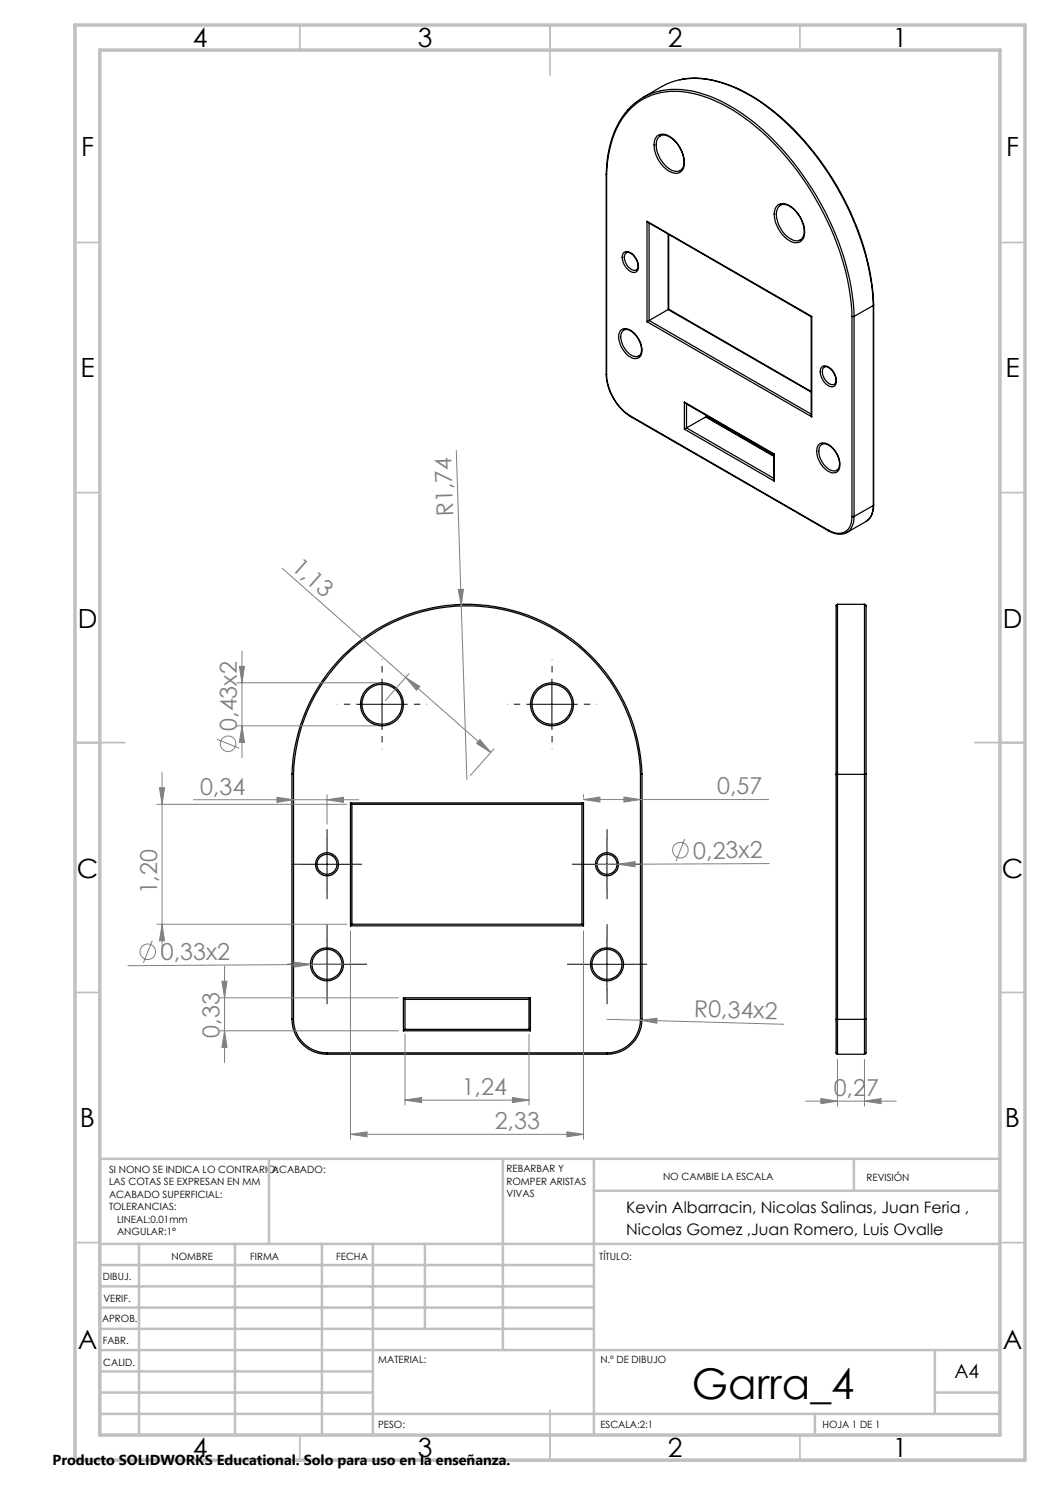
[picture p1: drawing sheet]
<svg xmlns="http://www.w3.org/2000/svg" width="210mm" height="297mm" viewBox="0 0 210 297" stroke-linecap="round" stroke-linejoin="round" font-family="sans-serif">
<g fill="none" stroke="#000" stroke-width=".25">
<path d="M128.6 19.5l3.8-2.2a14.7 14.7 0 0 1 12.2-.7 38.7 38.7 0 0 1 17.1 12.7 55.6 55.6 0 0 1 12.9 30.4l.1 1.4M136 15.9a19.1 19.1 0 0 1 13.1 2.6 49.5 49.5 0 0 1 19 19.9 50.4 50.4 0 0 1 6.6 22.6M121.2 34.9l.1 .1M121.2 34.9v40M121.3 35a19.5 19.5 0 0 1 4.3-12.7 12.8 12.8 0 0 1 12.8-3.6 33.1 33.1 0 0 1 16 9.6 56.8 56.8 0 0 1 15.6 30.8l.4 4.2M121.3 35v40M125.6 22a19.7 19.7 0 0 0-4.4 12.9M125.6 21.9a13.1 13.1 0 0 1 13-3.7 34.8 34.8 0 0 1 17.2 10.9 56.8 56.8 0 0 1 14.8 31.4l.2 2.8M131.5 27.2a2.39 2.39 0 0 1 3 .5 6.1 6.1 0 0 1 2.1 6.1 1.7 1.7 0 0 1-2.5 .6 6.3 6.3 0 0 1-3.2-6.3zM132 27.2a2.44 2.44 0 0 1 2.9 .9 5.8 5.8 0 0 1 1.8 5.2l-.7 .8M132 27.2a3.1 3.1 0 0 0-.3 3.8 4.9 4.9 0 0 0 3.5 3.3l.8-.2M132 27.2h.1"/>
<path d="M136 34.1h.1M124.7 50.6a1.41 1.41 0 0 1 2.1 .5 2.5 2.5 0 0 1 .5 3.3 1.8 1.8 0 0 1-2.2-1.1 2.54 2.54 0 0 1-.4-2.7zM125.1 50.7a1.03 1.03 0 0 1 1.5 .3 2.6 2.6 0 0 1 .8 2.9 1.1 1.1 0 0 1-1.6-.4 2.47 2.47 0 0 1-.7-2.8zM129.4 44.3l32.8 19.1M129.4 44.3l32.9 19M129.4 44.3v20M129.8 44.6v19.5M133.6 46.8v15.1M133.7 46.9v14.9M155.5 41.1a2.34 2.34 0 0 1 3 .5 6.4 6.4 0 0 1 2.3 5.7 1.86 1.86 0 0 1-3.1 .7 6.4 6.4 0 0 1-2.7-6zM156.1 41.1a2.19 2.19 0 0 1 2.5 .6 6 6 0 0 1 2.1 5.5l-.3 .5-.3 .3M156.1 41.1a2.69 2.69 0 0 0-.6 3.3 5.2 5.2 0 0 0 3.8 3.8l.8-.2"/>
<path d="M156.1 41.1h.1M160.1 48h.1M121.2 74.9a11 11 0 0 0 4.9 8.4M121.2 74.9l.1 .1M121.3 75a10.5 10.5 0 0 0 4.8 8.2M124.2 66a1.96 1.96 0 0 1 2.6 .6 4.4 4.4 0 0 1 1.4 4.6 1.64 1.64 0 0 1-2.5 0 4.9 4.9 0 0 1-1.8-4.6zM124.6 66.1a1.41 1.41 0 0 1 1.9 .3 4.4 4.4 0 0 1 1.7 4.3 1.13 1.13 0 0 1-1.7 .5 4.3 4.3 0 0 1-2.2-4.6zM127.8 71.2h-.1M129.4 64.3l32.9 19.1M129.8 64.1l-.4 .2M129.8 64.1l32.4 18.7M133.6 61.9l-3.8 2.2"/>
<path d="M133.6 61.9l28.6 16.5M133.7 61.8l-.1 .1M133.7 61.8l28.5 16.5M162.2 63.4v19.7l.1 .3M162.3 63.3l-.1 .1M162.3 63.3v20.1M164.3 73.5a1.2 1.2 0 0 1 1.8 .2 2.95 2.95 0 0 1 .9 3.3 1.4 1.4 0 0 1-2.1-.5 2.82 2.82 0 0 1-.6-3zM164.9 73.4a1.95 1.95 0 0 0 .2 2.7 1.33 1.33 0 0 0 1.9 .6 2.72 2.72 0 0 0-1.9-3.4l-.2 .1M170.4 63.3h.4M170.4 63.3v40M170.8 63.3v40M174.7 61.1l-3.9 2.2"/>
<path d="M174.7 61.1v40M174.7 61v.1M174.7 61v40M126.1 83.2v.1M126.1 83.2l39.6 22.8M126.1 83.3l39.6 22.9M136.9 80.4l.2 .3 17.7 10.2M136.9 80.4l17.9 10.4M136.9 80.4v5.4M136.9 85.8l17.9 10.4M137.3 85.6l-.4 .2M137.3 85.6l17.5 10.1"/>
<path d="M137.3 80.8v4.8M141.1 83.4l-3.8 2.2M141.1 83.4l13.7 7.9M141.1 83v.4M141.2 83.3l-.1 .1M141.2 83.3l13.6 7.9M141.2 83v.3M154.8 90.9v5.3M154.8 90.8v.1M154.8 90.8v5.4M163.8 88.9a1.91 1.91 0 0 1 2.6 .5 4.4 4.4 0 0 1 1.3 4.6 1.6 1.6 0 0 1-2.4 0 4.5 4.5 0 0 1-1.7-4.9zM164.4 88.9a2.74 2.74 0 0 0 0 3.5 2.74 2.74 0 0 0 2.9 1.7l.1-.1"/>
<path d="M164.4 88.9a1.74 1.74 0 0 1 2 .7 3.8 3.8 0 0 1 1.2 4.2l-.2 .2M165.7 106v.2M165.7 106.2a3.5 3.5 0 0 0 3.7 .3M170.4 103.3a2.96 2.96 0 0 1-2.2 3.3 3.6 3.6 0 0 1-2.5-.6M170.4 103.3h.4M170.8 103.3a3.6 3.6 0 0 1-1.4 3.2M173.3 104.2l-3.9 2.3M174.7 101.1l-.1 .6a3.2 3.2 0 0 1-1.3 2.5M174.7 101.1l-3.9 2.2M174.7 101a3.9 3.9 0 0 1-1.4 3.2M174.7 101v.1M167.5 120.9l-.3 .1v33.9"/>
<path d="M167.5 120.9v34M167.5 120.9h5.4M172.9 120.9l.3 .3v33.7M172.9 120.9v34M58.4 154.9h.3M58.4 154.9a35 35 0 0 1 35-34.1 35 35 0 0 1 35 34.1M58.4 154.9v49M58.7 154.9a34.7 34.7 0 0 1 34.7-33.7 34.7 34.7 0 0 1 34.7 33.7M58.7 154.9v49M128.1 154.9h.3M128.1 154.9v49M128.4 154.9v49"/>
<path d="M167.2 154.9h.3M167.2 154.9v49M167.5 154.9v49M167.5 154.9h5.4M172.9 154.9h.3M172.9 154.9v49M173.2 154.9v49M70.1 160.6l.3 .3M70.1 160.6h46.6M70.1 160.6v24.6M70.4 160.9v24M70.4 160.9h46"/>
<path d="M116.4 160.9v24M116.7 160.6l-.3 .3M116.7 160.6v24.6M70.1 185.2h46.6M70.4 184.9l-.3 .3M70.4 184.9h46M80.7 199.6l.3 .3M80.7 199.6h25.4M80.7 199.6v6.6M81 199.9h24.8M81 199.9v6M105.8 199.9v6"/>
<path d="M106.1 199.6l-.3 .3M106.1 199.6v6.6M116.4 184.9l.3 .3M58.4 203.9h.3M58.4 203.9a7 7 0 0 0 7 7M58.7 203.9a6.7 6.7 0 0 0 6.7 6.7M65.4 210.6v.3M65.4 210.9h56M65.4 210.6h56M80.7 206.2h25.4M81 205.9l-.3 .3M81 205.9h24.8"/>
<path d="M105.8 205.9l.3 .3M121.4 210.6v.3M128.1 203.9h.3M128.1 203.9a6.7 6.7 0 0 1-6.7 6.7M128.4 203.9a7 7 0 0 1-7 7M167.2 203.9v6.8l.3 .2M167.2 203.9h.3M167.5 203.9v7M167.5 210.9h5.4M167.5 203.9h5.4M172.9 203.9v7M172.9 203.9h.3"/>
<path d="M173.2 203.9v6.7l-.3 .3"/>
<circle cx="76.4" cy="140.9" r="4"/>
<circle cx="76.4" cy="140.9" r="4.3"/>
<circle cx="110.4" cy="140.9" r="4.3"/>
<circle cx="110.4" cy="140.9" r="4"/>
<circle cx="65.4" cy="172.9" r="2"/>
<circle cx="65.4" cy="172.9" r="2.29"/>
<circle cx="121.4" cy="172.9" r="2.01"/>
<circle cx="121.4" cy="172.9" r="2.29"/>
<circle cx="65.4" cy="192.9" r="3.3"/>
<circle cx="65.4" cy="192.9" r="2.99"/>
<circle cx="121.4" cy="192.9" r="3"/>
<circle cx="121.4" cy="192.9" r="3.3"/>
</g>
<g fill="none" stroke="#808080" stroke-width=".2">
<path d="M91.3 90.1l1 31.1M56.4 113.7l41.7 36.8M91.7 117.9h1l-.4 3.3zM47.4 136.6h28M47.9 133.3h1l-.5 3.3zM48.4 130.2v21.3M81.1 135.5l2.9 1.8-.7 .7zM81.8 134.7l-4.8 5.4M92.3 121.2l1.1 34.7M31.9 157.5h1l-.5 3.4zM32.4 154.5v36.7M38.7 159.9h33.1"/>
<path d="M43.4 147.8l4.4 1.8M47.4 145.2h28M48.4 145.2l.5 3.3h-1zM55.4 159.5l3.3 .4-3.3 .6zM65.4 159.9l3.3-.4v1zM65.4 159v5.8M96 147.9l2.1 2.6-2.8-1.8zM98.8 149.8l-4.7 5.3M116.7 159.9l3.3-.5v1zM116.7 158.9v.7M116.7 159.9h37M124.8 159.4l3.3 .5-3.3 .5z"/>
<path d="M31.4 160.9h38M123.7 172.9l3.3-.6v1.1zM123.7 172.9h-4.6M136.9 167.8l-1.7 4.5M153.8 172.7l-30.1 .2M30.4 188.1l-1.7 4.5M31.4 184.9h38M32.4 184.9l.5 3.3h-1zM43.9 199.6h35.8M44.4 196.2h1l-.5 3.4zM44.9 193.2v19.3M58.8 192.4l3.3 .5-3.3 .5z"/>
<path d="M62.1 192.9l-36.5 .2M68.7 192.8l-6.6 .1M70.1 186.2v41.7M116.7 186.2v41.7M43.9 206.2h35.8M44.9 206.2l.5 3.3h-1zM81 206.9v14.1M102.5 219.5l3.3 .5-3.3 .5zM105.8 206.9v14.1M121.4 203.9l35.3 1M128.1 204l3.3-.3v.9zM164.2 219.7l3.3 .5-3.3 .5z"/>
<path d="M167.5 211.9v9.3M172.9 211.9v9.3M70.1 226.9l3.3-.5v1zM70.1 226.9h46.6M81 220l3.3-.5v1zM81 220h24.8M113.4 226.4l3.3 .5-3.3 .5zM161.1 220.2h18.1M172.9 220.2l3.3-.5v1z"/>
<circle cx="45.6" cy="148.8" r="1.55"/>
<circle cx="136.1" cy="170" r="1.56"/>
<circle cx="29.6" cy="190.3" r="1.55"/>
</g>
<g fill="none" stroke="#000" stroke-width=".2" stroke-dasharray="15.2 1.3 1.3 1.3" stroke-linecap="butt">
<path d="M60.4 172.8h-2M65.4 167.8v-2M65.4 177.8v2M70.4 172.8h2M116.4 172.8h-2M121.4 167.8v-2M121.4 177.8v2M126.4 172.8h2M60.4 192.8h-3M65.4 187.8v-3M65.4 197.8v3M70.4 192.8h3"/>
<path d="M116.4 192.8h-3M121.4 187.8v-3M121.4 197.8v3M126.4 192.8h3"/>
</g>
<path d="M76.4 135.8v-4M110.4 135.8v-4M71.4 140.8h-4M76.4 145.8v4M81.4 140.8h4M105.4 140.8h-4M110.4 145.8v4M115.4 140.8h4" fill="none" stroke="#000" stroke-width=".2" stroke-dasharray="15.2 1.3 1.3 1.3" stroke-dashoffset="15.1" stroke-linecap="butt"/>
<path d="M76.4 135.9v10M110.4 135.9v10M71.4 140.9h10M105.4 140.9h10M60.4 172.9h10M65.4 167.8v10.1M116.4 172.9h10M121.4 167.8v10.1M60.4 192.9h10M65.4 187.9v10M116.4 192.9h10M121.4 187.9v10" fill="none" stroke="#000" stroke-width=".2"/>
<g fill="none" stroke="#c0c0c0" stroke-width=".35">
<path d="M60 5v5M110 5v10M160 5v5M15 48.5h5M200 48.5h5M15 98.5h5M200 98.5h5M15 148.5h10M195 148.5h10M15 198.5h5M200 198.5h5M15 248.5h5"/>
<path d="M200 248.5h5M60 287v5M110 282v10M160 287v5"/>
</g>
<g fill="none" stroke="#c0c0c0" stroke-width=".5">
<path d="M53.8 231.8v17M100.6 231.8v38.2M118.8 231.8v55.2M118.8 238.2h81.2M170.8 231.8v6.4M200 231.8h-180v55.2M20 248.8h180M20 257.3h98.8M20 253h98.8M27.8 248.8v38.2M47 248.8v38.2M64.4 248.8v38.2"/>
<path d="M74.6 248.8v38.2M85 248.8v17M20 265.8h98.8M20 261.5h98.8M20 278.5h54.6M20 274.3h54.6M20 270h180M187 278.5h13M187 270v12.8M20 282.8h180M163 282.8v4.2"/>
</g>
<path d="M15 5h190v287h-190zM20 10h180v277h-180z" fill="none" stroke="#c0c0c0" stroke-width=".7"/>
<g fill="#808080">
<path d="M123.7 172.9l3.3-.6v1.1z"/>
<path d="M58.8 192.4l3.3 .5-3.3 .5z"/>
<path d="M91.7 117.9h1l-.4 3.3z"/>
<path d="M128.1 204l3.3-.3v.9z"/>
<path d="M113.4 226.4l3.3 .5-3.3 .5zM70.1 226.9l3.3-.5v1zM172.9 220.2l3.3-.5v1zM164.2 219.7l3.3 .5-3.3 .5z"/>
<path d="M81 220l3.3-.5v1zM102.5 219.5l3.3 .5-3.3 .5z"/>
<path d="M116.7 159.9l3.3-.5v1zM124.8 159.4l3.3 .5-3.3 .5z"/>
<path d="M65.4 159.9l3.3-.4v1zM55.4 159.5l3.3 .4-3.3 .6z"/>
<path d="M44.9 206.2l.5 3.3h-1zM44.4 196.2h1l-.5 3.4z"/>
<path d="M47.9 133.3h1l-.5 3.3zM48.4 145.2l.5 3.3h-1zM31.9 157.5h1l-.5 3.4zM32.4 184.9l.5 3.3h-1z"/>
<path d="M81.1 135.5l2.9 1.8-.7 .7zM96 147.9l2.1 2.6-2.8-1.8z"/>
</g>
<text font-size="8.5" x="138.4" y="279.7">Garra_4</text>
<g font-size="5.3">
<text x="38.5" y="9.5">4</text>
<text x="83.5" y="9.5">3</text>
<text x="133.6" y="9.5">2</text>
<text x="178.6" y="9.5">1</text>
<text x="16.2" y="31.2">F</text>
<text x="201.2" y="31.2">F</text>
<text x="16.1" y="75.5">E</text>
<text x="201.1" y="75.5">E</text>
<text x="15.5" y="125.5">D</text>
<text x="200.5" y="125.5">D</text>
<text x="15.4" y="175.5">C</text>
<text x="200.4" y="175.5">C</text>
<text x="16" y="225.5">B</text>
<text x="201" y="225.5">B</text>
<text x="15.5" y="269.7">A</text>
<text x="200.5" y="269.7">A</text>
<text x="38.5" y="291.5">4</text>
<text x="83.5" y="291.5">3</text>
<text x="133.6" y="291.5">2</text>
<text x="178.6" y="291.5">1</text>
</g>
<g font-size="4.7" fill="#808080">
<text x="90.7" y="103.3" transform="rotate(-92 90.7 103.3)">R1,74</text>
<text x="58.1" y="113.7" transform="rotate(41 58.1 113.7)">1,13</text>
<text x="47.3" y="146.2" transform="rotate(-90 47.3 146.2)">0,43x2</text>
<text x="40" y="158.9">0,34</text>
<text x="143.4" y="158.9">0,57</text>
<text x="138.7" y="171.7">0,23x2</text>
<text x="31.4" y="178.9" transform="rotate(-90 31.4 178.9)">1,20</text>
<text x="32.2" y="192">0,33x2</text>
<text x="138.8" y="203.3" transform="rotate(2 138.8 203.3)">R0,34x2</text>
<text x="43.9" y="207.5" transform="rotate(-90 43.9 207.5)">0,33</text>
<text x="92.3" y="219">1,24</text>
<text x="166.7" y="219.2">0,27</text>
<text x="98.9" y="225.8">2,33</text>
</g>
<text font-size="3.9" x="190.9" y="275.5">A4</text>
<g font-size="3.2">
<text x="125.2" y="242.5">Kevin Albarracin, Nicolas Salinas, Juan Feria ,</text>
<text x="125.2" y="247">Nicolas Gomez ,Juan Romero, Luis Ovalle</text>
</g>
<text font-size="2.9" x="10.5" y="292.9">Producto SOLIDWORKS Educational. Solo para uso en la enseñanza.</text>
<g font-size="2">
<text x="21.8" y="234.6">SI NONO SE INDICA LO CONTRARIO:</text>
<text x="21.8" y="237.1">LAS COTAS SE EXPRESAN EN MM</text>
<text x="21.8" y="239.6">ACABADO SUPERFICIAL:</text>
<text x="54.4" y="234.6">ACABADO:</text>
<text x="101.3" y="234.5">REBARBAR Y</text>
<text x="101.3" y="237">ROMPER ARISTAS</text>
<text x="101.3" y="239.5">VIVAS</text>
<text x="132.6" y="236">NO CAMBIE LA ESCALA</text>
<text x="173.3" y="236.2">REVISIÓN</text>
<text x="21.8" y="242.1">TOLERANCIAS:</text>
<text x="23.4" y="244.6">LINEAL:0.01mm</text>
<text x="23.4" y="247.1">ANGULAR:1°</text>
<text x="34.3" y="252">NOMBRE</text>
<text x="50" y="251.9">FIRMA</text>
<text x="67.2" y="251.9">FECHA</text>
<text x="119.9" y="251.9">TÍTULO:</text>
<text x="20.6" y="256.1">DIBUJ.</text>
<text x="20.7" y="260.3">VERIF.</text>
<text x="20.4" y="264.4">APROB.</text>
<text x="20.5" y="268.8">FABR.</text>
<text x="20.7" y="273.1">CALID.</text>
<text x="75.6" y="272.5">MATERIAL:</text>
<text x="120.1" y="272.5">N.º DE DIBUJO</text>
<text x="75.6" y="285.5">PESO:</text>
<text x="120.1" y="285.6">ESCALA:2:1</text>
<text x="164.5" y="285.6">HOJA 1 DE 1</text>
</g>
</svg>
